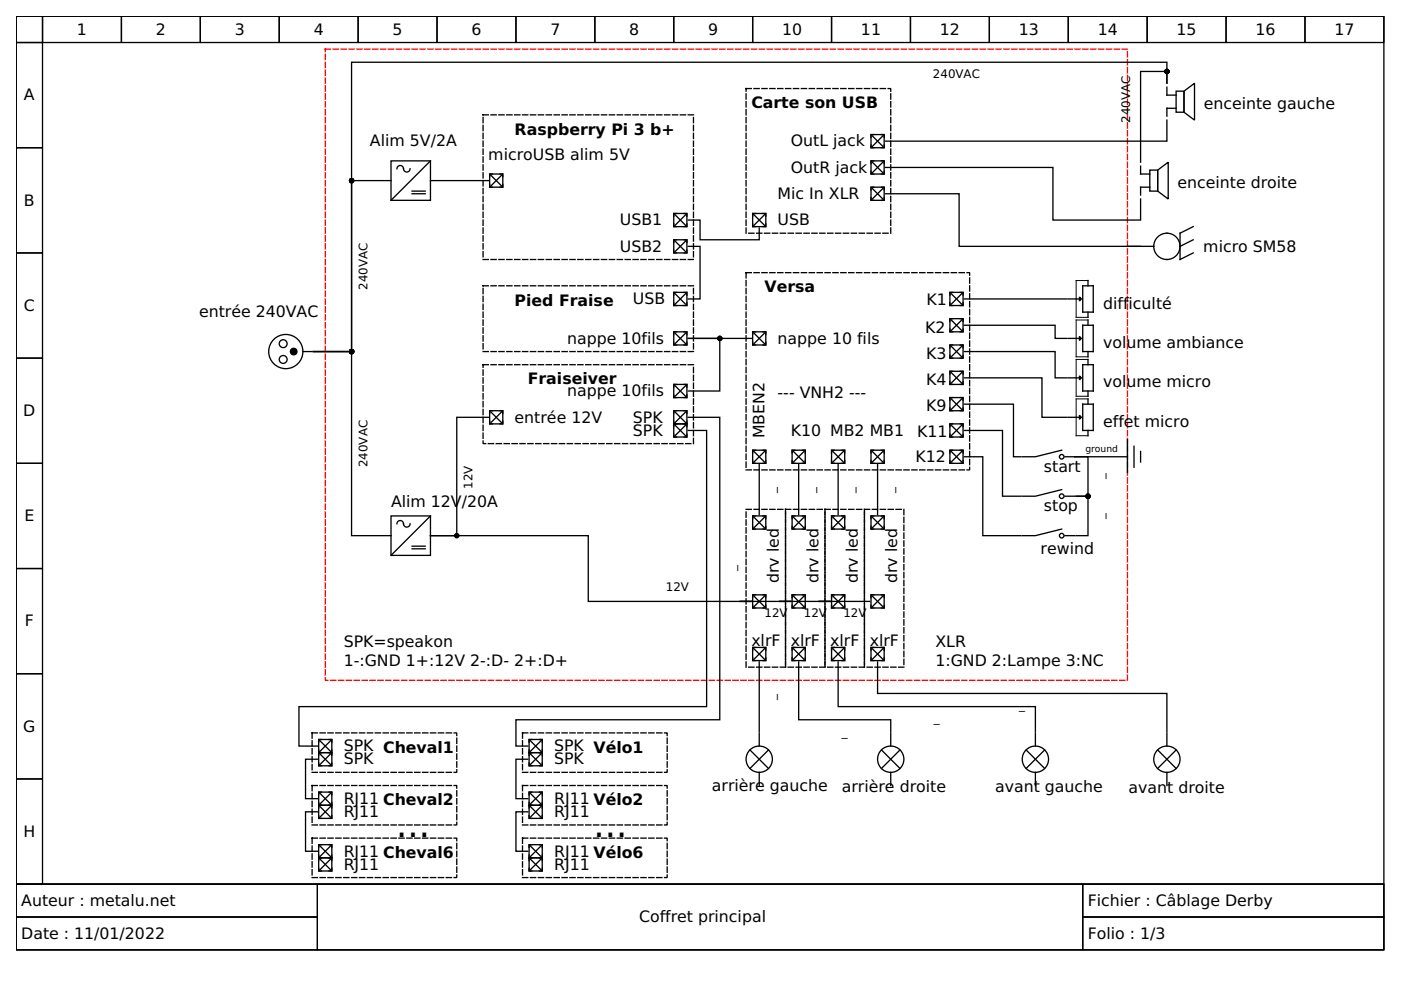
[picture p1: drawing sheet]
<svg xmlns="http://www.w3.org/2000/svg" width="297mm" height="210mm" viewBox="0 0 297 210" stroke-linecap="round" stroke-linejoin="round" font-family="sans-serif">
<g fill="none" stroke="#000" stroke-width=".28">
<path d="M3.4 3.4h290v184.1h-290zM3.4 3.4h5.6v5.6h-5.6zM3.4 9h5.6v22.3h-5.6zM9 3.4h16.7v5.6h-16.7zM25.7 3.4h16.8v5.6h-16.8zM42.5 3.4h16.7v5.6h-16.7zM59.2 3.4h16.7v5.6h-16.7zM75.9 3.4h16.8v5.6h-16.8zM92.7 3.4h16.7v5.6h-16.7zM109.4 3.4h16.7v5.6h-16.7zM126.1 3.4h16.7v5.6h-16.7zM142.8 3.4h16.8v5.6h-16.8z"/>
<path d="M159.6 3.4h16.7v5.6h-16.7zM176.3 3.4h16.7v5.6h-16.7zM193 3.4h16.8v5.6h-16.8zM209.8 3.4h16.7v5.6h-16.7zM226.5 3.4h16.7v5.6h-16.7zM243.2 3.4h16.8v5.6h-16.8zM247.4 18.5v1.7h2M249.4 19.3h1.6v4.5h-1.6zM251 19.3l2.3-1.6v7.8l-2.3-1.7zM260 3.4h16.7v5.6h-16.7zM276.7 3.4h16.7v5.6h-16.7zM3.4 31.3h5.6v22.3h-5.6z"/>
<path d="M82.9 34.1h8.4v8.4h-8.4zM82.9 38.3h-8.4v36.2h-8M84.2 35.8a.74 .74 0 0 1 .8-.7 .74 .74 0 0 1 .6 1 .7 .7 0 0 0 .8 .4 .7 .7 0 0 0 .5-.7M91.3 34.1l-8.4 8.4M91.3 38.3h12.2M103.8 36.9h2.8v2.8h-2.8zM103.8 39.1v.6h.6M103.9 37l2.6 2.6M104.4 36.9h-.6v.6M106 36.9h.6v.6M106.5 37l-2.6 2.6M106.6 39.1v.6h-.6"/>
<path d="M184.7 28.5h2.8v2.8h-2.8zM184.7 39.7h2.8v2.8h-2.8zM184.7 34.1h2.8v2.8h-2.8zM184.7 30.7v.6h.6M184.7 36.3v.6h.6M184.8 28.6l2.6 2.6M184.8 39.8l2.6 2.6M184.8 34.2l2.6 2.6M185.3 28.5h-.6v.6M185.3 39.7h-.6v.6M185.3 34.1h-.6v.6M186.9 28.5h.6v.6"/>
<path d="M186.9 39.7h.6v.6M186.9 34.1h.6v.6M187.4 28.6l-2.6 2.6M187.4 39.8l-2.6 2.6M187.4 34.2l-2.6 2.6M187.5 30.7v.6h-.6M187.5 36.3v.6h-.6M187.7 35.5h35.5v11.2h18.6v-4.5M241.8 34.4v-19.3h5.6v2.6v-4.5h-172.9v61.3h-8M241.8 35.2v1.7h2M243.8 36.1h1.7v4.4h-1.7zM243.8 39.7h-2v1.7"/>
<path d="M245.5 36.1l2.2-1.7v7.8l-2.2-1.7zM247.4 25.5v4.4h-59.7M249.4 23h-2v1.6M3.4 53.6h5.6v22.3h-5.6zM87.4 40.5h2.8M87.4 41.1h2.8M142.8 50.8h2.8v2.8h-2.8zM142.8 45.3h2.8v2.8h-2.8zM142.8 53v.6h.6M142.8 47.5v.6h.6M142.9 50.9l2.6 2.6M142.9 45.4l2.6 2.6"/>
<path d="M143.4 50.8h-.6v.6M143.4 45.3h-.6v.6M145 50.8h.6v.6M145 45.3h.6v.6M145.5 50.9l-2.6 2.6M145.5 45.4l-2.6 2.6M145.6 53v.6h-.6M145.6 47.5v.6h-.6M145.9 52.2h2.5v11.2h-2.5M145.9 46.7h2.5v4.1h12.6v-2.5M159.6 45.3h2.8v2.8h-2.8zM159.6 47.5v.6h.6"/>
<path d="M159.7 45.4l2.6 2.6M160.2 45.3h-.6v.6M161.8 45.3h.6v.6M162.3 45.4l-2.6 2.6M162.4 47.5v.6h-.6M184.7 41.9v.6h.6M187.5 41.9v.6h-.6M187.7 41.1h15.7v11.1h38.4M230.7 59.5v1.1M239 52.2h5.6M244.6 52.2a2.79 2.79 0 0 0 2.8 2.8 2.79 2.79 0 0 0 2.8-2.8M244.6 52.2a2.79 2.79 0 0 1 2.8-2.8 2.79 2.79 0 0 1 2.8 2.8"/>
<path d="M253 48.1l-2.8 1.3v5.6l2.8-1.4M253 50.8l-2.8 1.4M3.4 75.9h5.6v22.3h-5.6zM64.2 74.5h2M66.5 74.5h8v39.1h8.4M142.8 70.4h2.8v2.7h-2.8zM142.8 62h2.8v2.8h-2.8zM142.8 72.6v.5h.6M142.8 64.2v.6h.6M142.9 70.5l2.6 2.5M142.9 62.1l2.6 2.6M143.4 70.4h-.6v.5"/>
<path d="M143.4 62h-.6v.6M145 70.4h.6v.5M145 62h.6v.6M145.5 70.5l-2.6 2.5M145.5 62.1l-2.6 2.6M145.6 72.6v.5h-.6M145.6 64.2v.6h-.6M159.3 71.7h-13.4h6.7v11.2h-6.7M159.6 70.4h2.8v2.7h-2.8zM159.6 72.6v.5h.6M159.7 70.5l2.6 2.5M160.2 70.4h-.6v.5"/>
<path d="M161.8 70.4h.6v.5M162.3 70.5l-2.6 2.5M162.4 72.6v.5h-.6M201.4 67.6h2.8v2.8h-2.8zM201.4 62h2.8v2.8h-2.8zM201.4 78.7h2.8v2.8h-2.8zM201.4 73.1h2.8v2.8h-2.8zM201.4 69.8v.6h.6M201.4 64.2v.6h.6M201.4 75.3v.6h.6M201.5 67.7l2.6 2.6M201.5 62.1l2.6 2.6"/>
<path d="M201.5 78.8l2.6 2.6M201.5 73.2l2.6 2.6M202 67.6h-.6v.6M202 62h-.6v.6M202 78.7h-.6v.6M202 73.1h-.6v.6M203.6 67.6h.6v.6M203.6 62h.6v.6M203.6 78.7h.6v.6M203.6 73.1h.6v.6M204.1 78.8l-2.6 2.6M204.1 67.7l-2.6 2.6"/>
<path d="M204.1 62.1l-2.6 2.6M204.1 73.2l-2.6 2.6M204.2 69.8v.6h-.6M204.2 64.2v.6h-.6M204.2 75.3v.6h-.6M204.5 74.5h19.2v5.6h2.5M204.5 69h19.2v2.7h2.5M204.5 63.4h21.7M226.5 63.4h2.4M226.5 71.7h2.4M229.6 60.6h2.2v5.6h-2.2zM229.6 69h2.2v5.5h-2.2z"/>
<path d="M229.6 77.3h2.2v5.6h-2.2zM230.7 66.2v1.1M230.7 67.8v1.2M230.7 74.5v1.2M230.7 76.2v1.1M3.4 98.2h5.6v22.3h-5.6zM103.5 88.5h-6.7v25.1h-5.5h33.4v13.9h59.7M103.8 87.1h2.8v2.8h-2.8zM103.8 89.3v.6h.6M103.9 87.2l2.6 2.6M104.4 87.1h-.6v.6M106 87.1h.6v.6"/>
<path d="M106.5 87.2l-2.6 2.6M106.6 89.3v.6h-.6M142.8 89.9h2.8v2.8h-2.8zM142.8 87.1h2.8v2.8h-2.8zM142.8 81.5h2.8v2.8h-2.8zM142.8 92.1v.6h.6M142.8 89.3v.6h.6h-.6v.6M142.8 83.7v.6h.6M142.9 90l2.6 2.6M142.9 87.2l2.6 2.6M142.9 81.6l2.6 2.6M143.4 87.1h-.6v.6"/>
<path d="M143.4 81.5h-.6v.6M145 87.1h.6v.6M145 81.5h.6v.6M145.5 90l-2.6 2.6M145.5 81.6l-2.6 2.6M145.5 87.2l-2.6 2.6M145.6 89.3v.6h-.6h.6v.6M145.6 92.1v.6h-.6M145.6 83.7v.6h-.6M145.9 88.5h6.7v64.1h-43.2v5.6h2.5M145.9 91.3h3.9v58.5h-86.4v8.4h3.9M159.6 95.4h2.8v2.8h-2.8z"/>
<path d="M159.6 97.6v.6h.6M159.7 95.5l2.6 2.6M160.2 95.4h-.6v.6M161 98.5v10.6M161.8 95.4h.6v.6M162.3 95.5l-2.6 2.6M162.4 97.6v.6h-.6M167.9 95.4h2.8v2.8h-2.8zM167.9 97.6v.6h.6M168 95.5l2.6 2.6M168.5 95.4h-.6v.6M169.3 98.5v10.6"/>
<path d="M170.1 95.4h.6v.6M170.6 95.5l-2.6 2.6M170.7 97.6v.6h-.6M176.3 95.4h2.8v2.8h-2.8zM176.3 97.6v.6h.6M176.4 95.5l2.6 2.6M176.9 95.4h-.6v.6M177.7 98.5v10.6M178.5 95.4h.6v.6M179 95.5l-2.6 2.6M179.1 97.6v.6h-.6M184.7 95.4h2.8v2.8h-2.8z"/>
<path d="M184.7 97.6v.6h.6M184.8 95.5l2.6 2.6M185.3 95.4h-.6v.6M186.1 98.5v10.6M186.9 95.4h.6v.6M187.4 95.5l-2.6 2.6M187.5 97.6v.6h-.6M201.4 84.3h2.8v2.8h-2.8zM201.4 95.4h2.8v2.8h-2.8zM201.4 89.9h2.8v2.8h-2.8zM201.4 86.5v.6h.6M201.4 80.9v.6h.6"/>
<path d="M201.4 97.6v.6h.6M201.4 92.1v.6h.6M201.5 84.4l2.6 2.6M201.5 95.5l2.6 2.6M201.5 90l2.6 2.6M202 84.3h-.6v.6M202 95.4h-.6v.6M202 89.9h-.6v.6M203.6 84.3h.6v.6M203.6 95.4h.6v.6M203.6 89.9h.6v.6M204.1 84.4l-2.6 2.6"/>
<path d="M204.1 90l-2.6 2.6M204.1 95.5l-2.6 2.6M204.2 86.5v.6h-.6M204.2 80.9v.6h-.6M204.2 97.6v.6h-.6M204.2 92.1v.6h-.6M204.5 85.7h10.4v11.1h1.6M204.5 80.1h16.4v8.4h5.3M204.5 96.8h3.9v16.8h8.1M204.5 91.3h8.1v13.9h3.9M225.1 95.4l-5.6 1.4h-2.8M225.8 96.8h13.2"/>
<path d="M226.5 80.1h2.4M226.5 88.5h2.4M227.9 96.8h2.8v8.4h-2.5h2.5v8.4h-2.5M229.6 85.7h2.2v5.6h-2.2zM230.7 82.9v1.1M230.7 84.6v1.1M230.7 91.3v1.1M239 93.2v7M240.4 94.6v4.5M241.8 95.7v2.3M82.9 109.4h8.4v8.4h-8.4zM84.2 111.1a.74 .74 0 0 1 .8-.7 .74 .74 0 0 1 .6 .9 .7 .7 0 0 0 .8 .4 .7 .7 0 0 0 .5-.6"/>
<path d="M87.4 115.8h2.8M87.4 116.4h2.8M91.3 109.4l-8.4 8.4M159.6 109.4h2.8v2.8h-2.8zM159.6 111.6v.6h.6M159.7 109.5l2.6 2.6M160.2 109.4h-.6v.6M161.8 109.4h.6v.6M162.3 109.5l-2.6 2.6M162.4 111.6v.6h-.6M167.9 109.4h2.8v2.8h-2.8zM167.9 111.6v.6h.6"/>
<path d="M168 109.5l2.6 2.6M168.5 109.4h-.6v.6M170.1 109.4h.6v.6M170.6 109.5l-2.6 2.6M170.7 111.6v.6h-.6M176.3 109.4h2.8v2.8h-2.8zM176.3 111.6v.6h.6M176.4 109.5l2.6 2.6M176.9 109.4h-.6v.6M178.5 109.4h.6v.6M179 109.5l-2.6 2.6M179.1 111.6v.6h-.6"/>
<path d="M184.7 109.4h2.8v2.8h-2.8zM184.7 111.6v.6h.6M184.8 109.5l2.6 2.6M185.3 109.4h-.6v.6M186.9 109.4h.6v.6M187.4 109.5l-2.6 2.6M187.5 111.6v.6h-.6M225.1 112.2l-5.6 1.4h-2.8M225.1 103.8l-5.6 1.4h-2.8M225.8 113.6h2.1M225.8 105.2h2.1M3.4 120.5h5.6v22.3h-5.6z"/>
<path d="M159.6 137.3h2.8v2.8h-2.8zM159.6 126.1h2.8v2.8h-2.8zM159.6 139.5v.6h.6M159.6 128.3v.6h.6M159.7 137.4l2.6 2.6M159.7 126.2l2.6 2.6M160.2 137.3h-.6v.6M160.2 126.1h-.6v.6M161.8 137.3h.6v.6M161.8 126.1h.6v.6M162.3 126.2l-2.6 2.6M162.3 137.4l-2.6 2.6"/>
<path d="M162.4 139.5v.6h-.6M162.4 128.3v.6h-.6M167.9 126.1h2.8v2.8h-2.8zM167.9 137.3h2.8v2.8h-2.8zM167.9 128.3v.6h.6M167.9 139.5v.6h.6M168 126.2l2.6 2.6M168 137.4l2.6 2.6M168.5 126.1h-.6v.6M168.5 137.3h-.6v.6M170.1 126.1h.6v.6M170.1 137.3h.6v.6"/>
<path d="M170.6 126.2l-2.6 2.6M170.6 137.4l-2.6 2.6M170.7 128.3v.6h-.6M170.7 139.5v.6h-.6M176.3 126.1h2.8v2.8h-2.8zM176.3 137.3h2.8v2.8h-2.8zM176.3 128.3v.6h.6M176.3 139.5v.6h.6M176.4 126.2l2.6 2.6M176.4 137.4l2.6 2.6M176.9 126.1h-.6v.6M176.9 137.3h-.6v.6"/>
<path d="M178.5 126.1h.6v.6M178.5 137.3h.6v.6M179 126.2l-2.6 2.6M179 137.4l-2.6 2.6M179.1 128.3v.6h-.6M179.1 139.5v.6h-.6M184.7 137.3h2.8v2.8h-2.8zM184.7 126.1h2.8v2.8h-2.8zM184.7 139.5v.6h.6M184.7 128.3v.6h.6M184.8 137.4l2.6 2.6M184.8 126.2l2.6 2.6"/>
<path d="M185.3 137.3h-.6v.6M185.3 126.1h-.6v.6M186.9 137.3h.6v.6M186.9 126.1h.6v.6M187.4 137.4l-2.6 2.6M187.4 126.2l-2.6 2.6M187.5 139.5v.6h-.6M187.5 128.3v.6h-.6M3.4 142.8h5.6v22.4h-5.6zM67.6 159.6h2.8v2.8h-2.8zM67.6 156.8h2.8v2.8h-2.8zM67.6 159v.6h.6h-.6v.6"/>
<path d="M67.7 159.7l2.6 2.6M67.7 156.9l2.6 2.6M68.2 156.8h-.6v.6M69.8 156.8h.6v.6M70.3 159.7l-2.6 2.6M70.3 156.9l-2.6 2.6M70.4 159v.6h-.6h.6v.6M112.2 156.8h2.8v2.8h-2.8zM112.2 159.6h2.8v2.8h-2.8zM112.2 159v.6h.6h-.6v.6M112.3 156.9l2.6 2.6M112.3 159.7l2.6 2.6"/>
<path d="M112.8 156.8h-.6v.6M114.4 156.8h.6v.6M114.9 156.9l-2.6 2.6M114.9 159.7l-2.6 2.6M115 159v.6h-.6h.6v.6M159 159l3.9 3.9M161 140.3v14.8M161 155.4v2.8M162.9 159l-3.9 3.9M169.3 140.3v12.3h19.6v2.5M177.7 140.3v9.5h41.8v5.3M186.1 140.3v6.7h61.3v8.1"/>
<path d="M186.9 159l3.9 3.9M188.9 155.4v2.8M190.8 159l-3.9 3.9M217.6 159l3.9 3.9M219.5 155.4v2.8M221.5 159l-3.9 3.9M245.4 159l4 3.9M247.4 155.4v2.8M249.4 159l-4 3.9M3.4 165.2h5.6v22.3h-5.6zM67.3 172.1h-2.5v8.4h2.5M67.3 161h-2.5v8.3h2.5"/>
<path d="M67.6 179.1h2.8v2.8h-2.8zM67.6 167.9h2.8v2.8h-2.8zM67.6 170.7h2.8v2.8h-2.8zM67.6 170.1v.6h.6h-.6v.6M67.6 172.9v.6h.6M67.6 161.8v.6h.6M67.7 179.2l2.6 2.6M67.7 168l2.6 2.6M67.7 170.8l2.6 2.6M68.2 179.1h-.6v.6M68.2 167.9h-.6v.6M69.8 179.1h.6v.6"/>
<path d="M69.8 167.9h.6v.6M70.3 179.2l-2.6 2.6M70.3 168l-2.6 2.6M70.3 170.8l-2.6 2.6M70.4 170.1v.6h-.6h.6v.6M70.4 172.9v.6h-.6M70.4 161.8v.6h-.6M111.9 172.1h-2.5v8.4h2.5M111.9 161h-2.5v8.3h2.5M112.2 167.9h2.8v2.8h-2.8zM112.2 170.7h2.8v2.8h-2.8zM112.2 179.1h2.8v2.8h-2.8z"/>
<path d="M112.2 170.1v.6h.6h-.6v.6M112.2 172.9v.6h.6M112.2 161.8v.6h.6M112.3 168l2.6 2.6M112.3 170.8l2.6 2.6M112.3 179.2l2.6 2.6M112.8 167.9h-.6v.6M112.8 179.1h-.6v.6M114.4 167.9h.6v.6M114.4 179.1h.6v.6M114.9 168l-2.6 2.6M114.9 170.8l-2.6 2.6"/>
<path d="M114.9 179.2l-2.6 2.6M115 170.1v.6h-.6h.6v.6M115 172.9v.6h-.6M115 161.8v.6h-.6M161 163.8v2.7M188.9 163.8v2.7M219.5 163.8v2.7M247.4 163.8v2.7M3.4 187.5h290v13.9h-290zM67.6 181.9h2.8v2.8h-2.8zM67.6 181.3v.6h.6h-.6v.6M67.6 184.1v.6h.6"/>
<path d="M67.7 182l2.6 2.6M70.3 182l-2.6 2.6M70.4 181.3v.6h-.6h.6v.6M70.4 184.1v.6h-.6M112.2 181.9h2.8v2.8h-2.8zM112.2 184.1v.6h.6M112.2 181.3v.6h.6h-.6v.6M112.3 182l2.6 2.6M114.9 182l-2.6 2.6M115 181.3v.6h-.6h.6v.6M115 184.1v.6h-.6"/>
<circle cx="60" cy="76.2" r=".84"/>
<circle cx="60" cy="72.9" r=".84"/>
<circle cx="60.6" cy="74.5" r="3.6"/>
<circle cx="225.1" cy="96.8" r=".49"/>
<circle cx="225.1" cy="113.6" r=".49"/>
<circle cx="225.1" cy="105.2" r=".49"/>
<circle cx="161" cy="161" r="2.79"/>
<circle cx="188.9" cy="161" r="2.79"/>
<circle cx="219.5" cy="161" r="2.79"/>
<circle cx="247.4" cy="161" r="2.79"/>
</g>
<path d="M230.7 59.5h-2.5v7.8h2.5M230.7 67.8h-2.5v7.9h2.5M230.7 76.2h-2.5v7.8h2.5M230.7 84.6h-2.5v7.8h2.5M3.4 187.5h63.9v6.9h-63.9zM3.4 194.4h63.9v7h-63.9zM67.3 187.5h162.3v13.9h-162.3zM229.6 187.5h63.8v6.9h-63.8zM229.6 194.4h63.8v7h-63.8z" fill="none" stroke="#000" stroke-width=".21"/>
<g fill="none" stroke="#000" stroke-width=".28" stroke-dasharray="1.1 .6">
<path d="M158.2 18.8h30.7v30.6h-30.7zM102.4 24.4h44.6v30.6h-44.6zM138.7 49.4h.1M158.2 57.8h47.4v41.8h-47.4zM102.4 77.3h44.6v16.8h-44.6zM102.4 60.6h44.6v13.9h-44.6zM158.2 108h8.3v33.5h-8.3zM166.5 108h8.4v33.5h-8.4zM174.9 108h8.4v33.5h-8.4zM183.3 108h8.3v33.5h-8.3zM66.2 155.4h30.6v8.4h-30.6zM110.8 155.4h30.7v8.4h-30.7z"/>
<path d="M66.2 166.5h30.6v8.4h-30.6zM66.2 177.7h30.6v8.4h-30.6zM110.8 177.7h30.7v8.4h-30.7zM110.8 166.5h30.7v8.4h-30.7z"/>
</g>
<path d="M69 10.4h170v133.8h-170z" fill="none" stroke="#f00" stroke-width=".28" stroke-dasharray="1.1 .6"/>
<g fill="#000" stroke="#000" stroke-width=".28">
<path d="M228.9 63l.4 .4-.4 .4z" fill-rule="evenodd"/>
<path d="M228.9 71.3l.4 .4-.4 .5z" fill-rule="evenodd"/>
<path d="M228.9 79.7l.4 .4-.4 .4z" fill-rule="evenodd"/>
<path d="M228.9 88.1l.4 .4-.4 .4z" fill-rule="evenodd"/>
<circle cx="247.4" cy="15.1" r=".42"/>
<circle cx="74.5" cy="38.3" r=".42"/>
<circle cx="62.3" cy="74.5" r=".7"/>
<circle cx="74.5" cy="74.5" r=".42"/>
<circle cx="152.6" cy="71.7" r=".42"/>
<circle cx="96.8" cy="113.6" r=".42"/>
<circle cx="230.7" cy="105.2" r=".42"/>
</g>
<g font-size="7.5">
<text x="84" y="177.4">...</text>
<text x="125.8" y="177.4">...</text>
</g>
<g font-size="3.3">
<text x="16.3" y="7.3">1</text>
<text x="33" y="7.3">2</text>
<text x="49.8" y="7.3">3</text>
<text x="66.5" y="7.3">4</text>
<text x="83.2" y="7.3">5</text>
<text x="100" y="7.3">6</text>
<text x="116.7" y="7.3">7</text>
<text x="133.4" y="7.3">8</text>
<text x="150.1" y="7.3">9</text>
<text x="165.8" y="7.3">10</text>
<text x="182.5" y="7.3">11</text>
<text x="199.3" y="7.3">12</text>
<text x="216" y="7.3">13</text>
<text x="232.7" y="7.3">14</text>
<text x="249.5" y="7.3">15</text>
<text x="266.2" y="7.3">16</text>
<text x="282.9" y="7.3">17</text>
<text x="5.1" y="21.3">A</text>
<text x="159.3" y="23">Carte son USB</text>
<text x="255.2" y="23.1">enceinte gauche</text>
<text x="109.1" y="28.5">Raspberry Pi 3 b+</text>
<text x="78.4" y="31">Alim 5V/2A</text>
<text x="103.5" y="33.8">microUSB alim 5V</text>
<text x="167.7" y="31">OutL jack</text>
<text x="167.7" y="36.6">OutR jack</text>
<text x="249.6" y="39.8">enceinte droite</text>
<text x="5.1" y="43.6">B</text>
<text x="131.4" y="47.8">USB1</text>
<text x="164.9" y="42.2">Mic In XLR</text>
<text x="164.9" y="47.8">USB</text>
<text x="131.4" y="53.3">USB2</text>
<text x="255.1" y="53.3">micro SM58</text>
<text x="5.1" y="65.9">C</text>
<text x="109.1" y="64.8">Pied Fraise</text>
<text x="134.2" y="64.5">USB</text>
<text x="162.1" y="62">Versa</text>
<text x="196.4" y="64.8">K1</text>
<text x="233.9" y="65.4">diff</text>
<text x="239.3" y="65.4">iculté</text>
<text x="42.2" y="67.3">entrée 240VAC</text>
<text x="196.1" y="70.6">K2</text>
<text x="120.3" y="72.9">nappe 10fils</text>
<text x="164.9" y="72.9">nappe 10 fils</text>
<text x="196.4" y="76">K3</text>
<text x="233.9" y="73.8">volume ambiance</text>
<text x="111.9" y="81.5">Fraiseiver</text>
<text x="196.4" y="81.6">K4</text>
<text x="233.9" y="82.2">volume micro</text>
<text x="4.9" y="88.2">D</text>
<text x="109.1" y="89.6">entrée 12V</text>
<text x="120.3" y="84">nappe 10fils</text>
<text x="134.2" y="89.6">SPK</text>
<text x="164.9" y="84.3">--- VNH2 ---</text>
<text x="196.4" y="87.2">K9</text>
<text x="134.2" y="92.4">SPK</text>
<text x="162.1" y="92.9" transform="rotate(-90 162.1 92.9)">MBEN2</text>
<text x="167.7" y="92.4">K10 MB2 MB1</text>
<text x="194.5" y="92.7">K11</text>
<text x="233.9" y="90.5">effet micro</text>
<text x="194.1" y="98">K12</text>
<text x="221.3" y="100">start</text>
<text x="82.9" y="107.4">Alim 12V/20A</text>
<text x="5.2" y="110.5">E</text>
<text x="221.3" y="108.4">stop</text>
<text x="220.6" y="117.5">rewind</text>
<text x="165.2" y="123.6" transform="rotate(-90 165.2 123.6)">drv led</text>
<text x="173.5" y="123.6" transform="rotate(-90 173.5 123.6)">drv led</text>
<text x="181.9" y="123.6" transform="rotate(-90 181.9 123.6)">drv led</text>
<text x="190.2" y="123.6" transform="rotate(-90 190.2 123.6)">drv led</text>
<text x="5.3" y="132.8">F</text>
<text x="72.9" y="137.3">SPK=speakon</text>
<text x="159.3" y="137">xlrF</text>
<text x="167.7" y="137">xlrF</text>
<text x="176" y="137">xlrF</text>
<text x="184.4" y="137">xlrF</text>
<text x="198.3" y="137.3">XLR</text>
<text x="72.9" y="141.2">1-:GND 1+:12V 2-:D- 2+:D+</text>
<text x="198.3" y="141.2">1:GND 2:Lampe 3:NC</text>
<text x="4.9" y="155.1">G</text>
<text x="72.9" y="159.3">SPK Cheval1</text>
<text x="117.5" y="159.3">SPK Vélo1</text>
<text x="72.9" y="162.1">SPK</text>
<text x="117.5" y="162.1">SPK</text>
<text x="150.9" y="167.7">arrière gauche</text>
<text x="178.5" y="167.8">arrière droite</text>
<text x="211" y="167.8">avant gauche</text>
<text x="72.9" y="170.5">RJ11 Cheval2</text>
<text x="72.9" y="173.2">RJ11</text>
<text x="117.5" y="170.5">RJ11 Vélo2</text>
<text x="117.5" y="173.2">RJ11</text>
<text x="239.3" y="168.2">avant droite</text>
<text x="5" y="177.4">H</text>
<text x="72.9" y="181.6">RJ11 Cheval6</text>
<text x="72.9" y="184.4">RJ11</text>
<text x="117.5" y="184.4">RJ11</text>
<text x="117.5" y="181.6">RJ11 Vélo6</text>
<text x="4.5" y="192.1">Auteur : metalu.net</text>
<text x="135.5" y="195.5">Coffret principal</text>
<text x="230.6" y="192.1">Fichier : Câblage Derby</text>
<text x="4.5" y="199">Date : 11/01/2022</text>
<text x="230.6" y="199">Folio : 1/3</text>
</g>
<g font-size="2.5">
<text x="197.8" y="16.5">240VAC</text>
<text x="239.6" y="26" transform="rotate(-90 239.6 26)">240VAC</text>
<text x="77.9" y="61.4" transform="rotate(-90 77.9 61.4)">240VAC</text>
<text x="77.9" y="99" transform="rotate(-90 77.9 99)">240VAC</text>
<text x="234" y="101.7" transform="rotate(-90 234 101.7)">_</text>
<text x="100.2" y="103.6" transform="rotate(-90 100.2 103.6)">12V</text>
<text x="164.3" y="104.4" transform="rotate(-90 164.3 104.4)">_</text>
<text x="172.7" y="104.4" transform="rotate(-90 172.7 104.4)">_</text>
<text x="181" y="104.4" transform="rotate(-90 181 104.4)">_</text>
<text x="189.4" y="104.4" transform="rotate(-90 189.4 104.4)">_</text>
<text x="234" y="110" transform="rotate(-90 234 110)">_</text>
<text x="141.2" y="125.3">12V</text>
<text x="156" y="121.2" transform="rotate(-90 156 121.2)">_</text>
<text x="162.1" y="130.9">12V</text>
<text x="170.5" y="130.9">12V</text>
<text x="178.8" y="130.9">12V</text>
<text x="164.3" y="148.4" transform="rotate(-90 164.3 148.4)">_</text>
<text x="178.5" y="156">_</text>
<text x="198" y="153.2">_</text>
<text x="216.1" y="150.4">_</text>
</g>
<text font-size="2" x="230.1" y="95.9">ground</text>
</svg>
